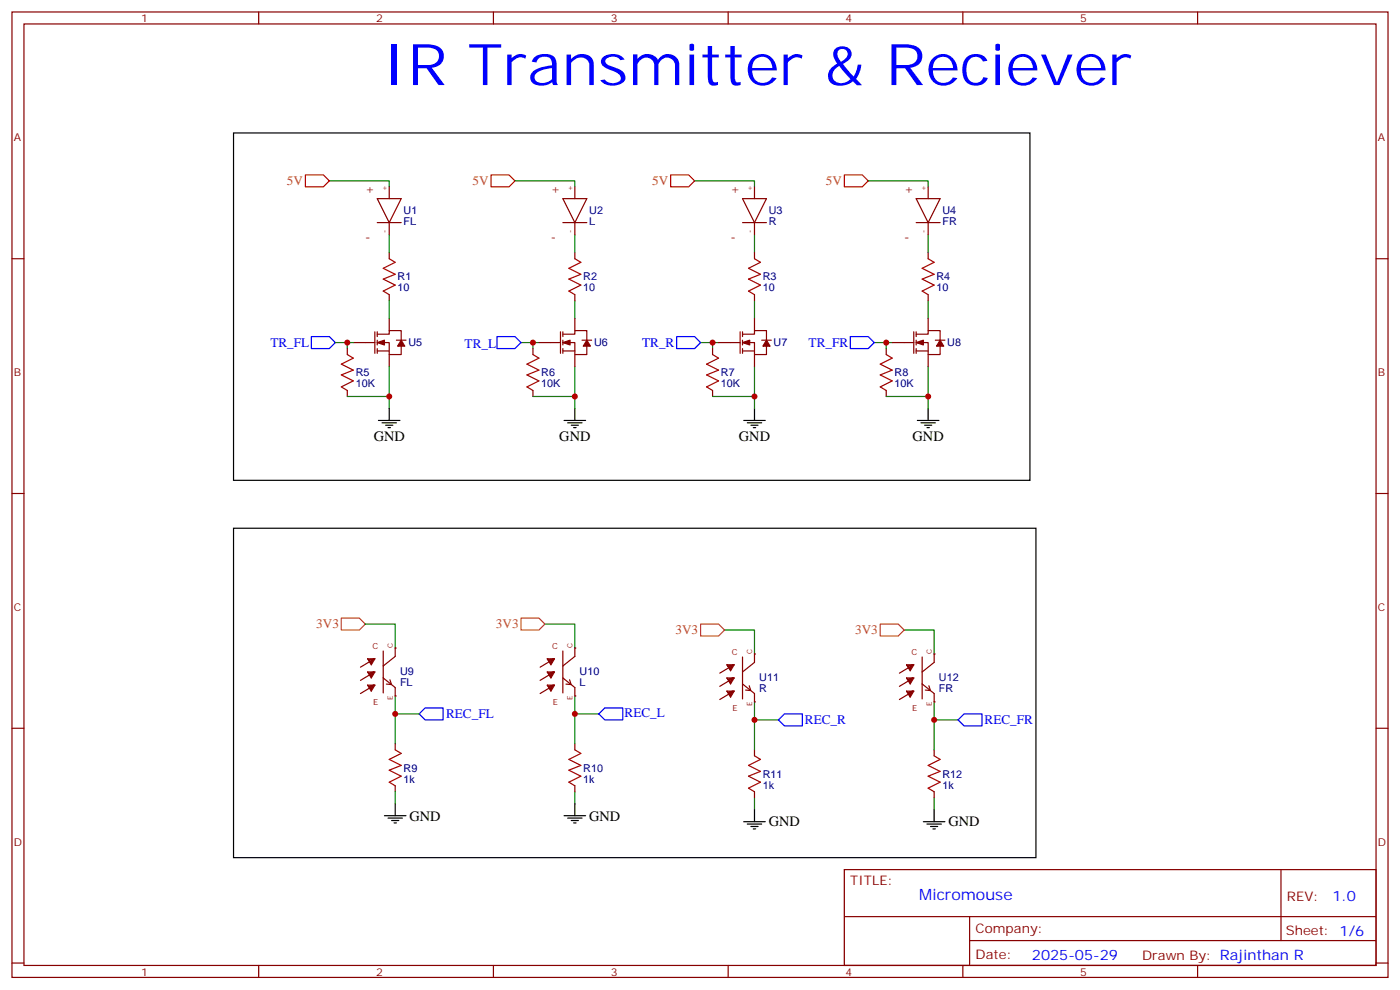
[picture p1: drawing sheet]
<svg xmlns="http://www.w3.org/2000/svg" width="412mm" height="292mm" viewBox="0 0 412 292" stroke-linecap="round" stroke-linejoin="round" font-family="sans-serif">
<g fill="none" stroke="#870000" stroke-width=".35">
<path d="M3.5 3.5h405.4v284.4h-405.4zM7.1 7.1h398.2v277.2h-398.2zM76.2 3.5v3.6M145.3 3.5v3.6M214.5 3.5v3.6M283.6 3.5v3.6M352.8 3.5v3.6M111.1 58.5h7.1l-3.5 7.1zM114.7 55v3.5M165.8 58.5h7.1l-3.6 7.1zM169.3 55v3.5M218.7 58.5h7.1l-3.6 7.1z"/>
<path d="M222.2 55v3.5M269.9 58.5h7l-3.5 7.1zM273.4 55v3.5M3.5 76.2h3.6M111.1 65.6h7.1M114.7 65.7v3.4M114.7 74.4v1.8M165.8 65.6h7.1M169.3 65.7v3.4M169.3 74.4v1.8M218.7 65.6h7.1M222.2 65.7v3.4"/>
<path d="M222.2 74.4v1.8M269.9 65.6h7M273.4 65.7v3.4M273.4 74.4v1.8M405.3 76.2h3.6M110.4 97.7v6.4M111.1 98.4h3.6v-1h3.5v2.8M111.1 97.7v1.4M114.7 86.8v1.7M114.7 93.8v3.6M165.1 97.7v6.4M165.8 98.4h3.5v-1h3.6v2.8"/>
<path d="M165.8 97.7v1.4M169.3 86.8v1.7M169.3 93.8v3.6M218 97.7v6.4M218.7 98.4h3.5v-1h3.6v2.8M218.7 97.7v1.4M222.2 86.8v1.7M222.2 93.8v3.6M269.2 97.7v6.4M269.9 98.4h3.5v-1h3.5v2.8M269.9 97.7v1.4M273.4 86.8v1.7"/>
<path d="M273.4 93.8v3.6M102.3 102.7v1.7M102.3 115v1.8M104.1 100.9h6.3M111.1 100.9h3.6v3.5h3.5v-2.4M111.1 103.4h3.6M111.1 100.2v1.4M111.1 102.7v1.4M114.7 104.4v3.6M116.8 100.2h2.8M157 102.7v1.7M157 115v1.8"/>
<path d="M158.7 100.9h6.4M165.8 100.9h3.5v3.5h3.6v-2.4M165.8 103.4h3.5M165.8 100.2v1.4M165.8 102.7v1.4M169.3 104.4v3.6M171.4 100.2h2.9M209.9 102.7v1.7M209.9 115v1.8M211.7 100.9h6.3M218.7 100.9h3.5v3.5h3.6v-2.4M218.7 103.4h3.5"/>
<path d="M218.7 100.2v1.4M218.7 102.7v1.4M222.2 104.4v3.6M224.4 100.2h2.8M261.1 102.7v1.7M261.1 115v1.8M262.8 100.9h6.4M269.9 100.9h3.5v3.5h3.5v-2.4M269.9 103.4h3.5M269.9 100.2v1.4M269.9 102.7v1.4M273.4 104.4v3.6"/>
<path d="M275.5 100.2h2.8M3.5 145.3h3.6M405.3 145.3h3.6M3.5 214.5h3.6M116.4 219.1v1.7M169.3 219.1v1.7M405.3 214.5h3.6M116.4 231.4v1.8M169.3 231.4v1.8M222.2 220.8v1.8M222.2 233.2v1.7M275.2 220.8v1.8"/>
<path d="M275.2 233.2v1.7M248.7 256.1h156.6v28.2h-156.6zM377.3 256.1v20.9M248.7 270h156.5M285.6 277h119.6M285.6 270v14.1M3.5 283.6h3.6M76.2 284.3v3.6M145.3 284.3v3.6M214.5 284.3v3.6M283.6 284.3v3.6M352.8 284.3v3.6"/>
<path d="M405.3 283.6h3.6"/>
</g>
<g fill="#870000" stroke="#870000" stroke-width=".35">
<path d="M111.1 100.9l2.1-.7v1.4z"/>
<path d="M118.2 100.2l1 1.8h-2.1z"/>
<path d="M165.8 100.9l2.1-.7v1.4z"/>
<path d="M172.9 100.2l1 1.8h-2.1z"/>
<path d="M218.7 100.9l2.1-.7v1.4z"/>
<path d="M225.8 100.2l1 1.8h-2.1z"/>
<path d="M269.9 100.9l2.1-.7v1.4z"/>
<path d="M276.9 100.2l1.1 1.8h-2.1z"/>
</g>
<path d="M91.7 99.1h5.3l1.8 1.8-1.8 1.8h-5.3zM146.4 99.1h5.3l1.8 1.8-1.8 1.8h-5.3zM199.3 99.1h5.3l1.8 1.8-1.8 1.8h-5.3zM250.5 99.1h5.3l1.7 1.8-1.7 1.8h-5.3zM123.5 210.3l1.7-1.8h5.3v3.5h-5.3zM176.4 210.3l1.8-1.8h5.2v3.5h-5.2zM229.3 212l1.8-1.7h5.3v3.5h-5.3zM282.2 212l1.8-1.7h5.3v3.5h-5.3z" fill="none" stroke="#00f" stroke-width=".35"/>
<g fill="none" stroke="#008700" stroke-width=".35">
<path d="M97 53.3h17.7v1.7M151.7 53.3h17.6v1.7M204.6 53.3h17.6v1.7M255.8 53.3h17.6v1.7M114.7 69.1v5.3M169.3 69.1v5.3M222.2 69.1v5.3M273.4 69.1v5.3M114.7 88.5v5.3M169.3 88.5v5.3M222.2 88.5v5.3M273.4 88.5v5.3"/>
<path d="M98.8 100.9h5.3M102.3 116.8h12.4M102.3 100.9v1.8M114.7 108v12.3M153.5 100.9h5.2M157 116.8h12.3M157 100.9v1.8M169.3 108v12.3M206.4 100.9h5.3M209.9 116.8h12.3M209.9 100.9v1.8M222.2 108v12.3"/>
<path d="M257.5 100.9h5.3M261.1 100.9v1.8M261.1 116.8h12.3M273.4 108v12.3M107.6 183.8h8.8v7.1M160.5 183.8h8.8v7.1M213.4 185.6h8.8v7M266.3 185.6h8.9v7M116.4 205v14.1M116.4 210.3h7.1M169.3 210.3h7.1M169.3 205v14.1"/>
<path d="M222.2 206.7v14.1M222.2 212h7.1M275.2 212h7M275.2 206.7v14.1M116.4 233.2v3.5M169.3 233.2v3.5M222.2 234.9v3.6M275.2 234.9v3.6"/>
</g>
<path d="M90 51.5h5.2l1.8 1.8-1.8 1.7h-5.2zM144.6 51.5h5.3l1.8 1.8-1.8 1.7h-5.3zM197.6 51.5h5.2l1.8 1.8-1.8 1.7h-5.2zM248.7 51.5h5.3l1.8 1.8-1.8 1.7h-5.3z" fill="none" stroke="#f00" stroke-width=".35"/>
<g fill="none" stroke="#000" stroke-width=".35">
<path d="M68.8 39.2h234.6v102.3h-234.6zM111.5 123.8h6.3M112.5 124.5h4.3M113.6 125.2h2.1M114.3 125.9h.7M114.7 120.3v3.5M166.2 123.8h6.3M167.2 124.5h4.2M168.3 125.2h2.1M169 125.9h.7M169.3 120.3v3.5M219.1 123.8h6.3"/>
<path d="M220.1 124.5h4.3M221.2 125.2h2.1M221.9 125.9h.7M222.2 120.3v3.5M270.2 123.8h6.4M271.3 124.5h4.2M272.3 125.2h2.2M273 125.9h.8M273.4 120.3v3.5M68.8 155.6h236.4v97h-236.4zM116.4 236.7v3.5M169.3 236.7v3.5"/>
<path d="M222.2 238.5v3.5M275.2 238.5v3.5M113.2 240.2h6.4M114.3 240.9h4.2M115.4 241.7h2.1M116.1 242.4h.7M166.2 240.2h6.3M167.2 240.9h4.2M168.3 241.7h2.1M169 242.4h.7M219.1 242h6.3M220.1 242.7h4.3"/>
<path d="M221.2 243.4h2.1M221.9 244.1h.7M272 242h6.3M273 242.7h4.3M274.1 243.4h2.1M274.8 244.1h.7"/>
</g>
<path d="M100.5 182h5.3l1.8 1.8-1.8 1.8h-5.3zM153.5 182h5.2l1.8 1.8-1.8 1.8h-5.2zM206.4 183.8h5.3l1.7 1.8-1.7 1.7h-5.3zM259.3 183.8h5.3l1.7 1.8-1.7 1.7h-5.3z" fill="none" stroke="#c60" stroke-width=".35"/>
<path d="M114.7 76.2l1.7 1.1-3.5 1.7 3.5 1.8-3.5 1.4 3.5 1.8-3.5 1.7 1.8 1.1M169.3 76.2l1.8 1.1-3.5 1.7 3.5 1.8-3.5 1.4 3.5 1.8-3.5 1.7 1.7 1.1M222.2 76.2l1.8 1.1-3.5 1.7 3.5 1.8-3.5 1.4 3.5 1.8-3.5 1.7 1.7 1.1M273.4 76.2l1.8 1.1-3.6 1.7 3.6 1.8-3.6 1.4 3.6 1.8-3.6 1.7 1.8 1.1M102.3 104.4l1.8 1.1-3.6 1.7 3.6 1.8-3.6 1.4 3.6 1.8-3.6 1.7 1.8 1.1M157 104.4l1.7 1.1-3.5 1.7 3.5 1.8-3.5 1.4 3.5 1.8-3.5 1.7 1.8 1.1M209.9 104.4l1.8 1.1-3.6 1.7 3.6 1.8-3.6 1.4 3.6 1.8-3.6 1.7 1.8 1.1M261.1 104.4l1.7 1.1-3.5 1.7 3.5 1.8-3.5 1.4 3.5 1.8-3.5 1.7 1.8 1.1M116.4 220.8l1.8 1.1-3.5 1.8 3.5 1.7-3.5 1.4 3.5 1.8-3.5 1.8 1.7 1M169.3 220.8l1.8 1.1-3.5 1.8 3.5 1.7-3.5 1.4 3.5 1.8-3.5 1.8 1.7 1M222.2 222.6l1.8 1.1-3.5 1.7 3.5 1.8-3.5 1.4 3.5 1.8-3.5 1.7 1.7 1.1M275.2 222.6l1.7 1.1-3.5 1.7 3.5 1.8-3.5 1.4 3.5 1.8-3.5 1.7 1.8 1.1" fill="none" stroke="#a10000" stroke-width=".35"/>
<g fill="#870000">
<circle cx="116.4" cy="205" r=".18"/>
<circle cx="116.4" cy="190.9" r=".18"/>
</g>
<g fill="none" stroke="#870000" stroke-width=".35">
<path d="M108.3 194l1.1 1.4 .7-1.4-1.4 .4 .7 .7 .3-.7M108.3 194h2.1M108.3 194l1.1 1.8 1-1.8M108.3 197.9l1.1 1.4 .7-1.4-1.4 .4 .7 .7 .3-.7M108.3 197.9h2.1M108.3 197.9l1.1 1.8 1-1.8M109 194.4h.7M109 198.3h.7M109.7 194.4l-3.5 2.1M109.7 198.3l-3.5 2.1M110.4 194l-.7 .4M110.4 197.9l-.7 .4"/>
<path d="M112.9 199.7l3.5 2.8v2.5M112.9 191.7v12.4M116.4 190.9v2.4l-3.5 2.8M108.3 201.8l1.1 1.4 .7-1.4-1.4 .3 .7 .7 .3-.7M108.3 201.8h2.1M108.3 201.8l1.1 1.8 1-1.8M109 202.1h.7M109.7 202.1l-3.5 2.2M110.4 201.8l-.7 .3M113.8 201.5l1.5 .1M114.9 200.2l.4 1.3"/>
</g>
<g fill="#870000">
<circle cx="169.3" cy="205" r=".18"/>
<circle cx="169.3" cy="190.9" r=".18"/>
</g>
<g fill="none" stroke="#870000" stroke-width=".35">
<path d="M161.2 194l1.1 1.4 .7-1.4-1.4 .4 .7 .7 .3-.7M161.2 194h2.1M161.2 194l1.1 1.8 1-1.8M161.2 197.9l1.1 1.4 .7-1.4-1.4 .4 .7 .7 .3-.7M161.2 197.9h2.1M161.2 197.9l1.1 1.8 1-1.8M161.9 194.4h.7M161.9 198.3h.7M162.6 194.4l-3.5 2.1M162.6 198.3l-3.5 2.1M163.3 194l-.7 .4M163.3 197.9l-.7 .4"/>
<path d="M165.8 199.7l3.5 2.8v2.5M165.8 191.7v12.4M169.3 190.9v2.4l-3.5 2.8M161.2 201.8l1.1 1.4 .7-1.4-1.4 .3 .7 .7 .3-.7M161.2 201.8h2.1M161.2 201.8l1.1 1.8 1-1.8M161.9 202.1h.7M162.6 202.1l-3.5 2.2M163.3 201.8l-.7 .3M166.7 201.5l1.5 .1M167.8 200.2l.4 1.3"/>
</g>
<g fill="#870000">
<circle cx="222.2" cy="206.7" r=".18"/>
<circle cx="222.3" cy="192.6" r=".18"/>
</g>
<g fill="none" stroke="#870000" stroke-width=".35">
<path d="M214.1 195.8l1.1 1.4 .7-1.4-1.4 .3 .7 .7 .3-.7M214.1 195.8h2.2M214.1 195.8l1.1 1.8 1.1-1.8M214.1 199.7l1.1 1.4 .7-1.4-1.4 .3 .7 .7 .3-.7M214.1 199.7h2.2M214.1 199.7l1.1 1.7 1.1-1.7M214.8 196.1h.7M215.5 196.1l-3.5 2.2M216.3 195.8l-.8 .3M216.3 199.7l-.8 .3M218.7 193.5v12.3M222.2 192.6v2.5l-3.5 2.8"/>
<path d="M214.1 203.6l1.1 1.4 .7-1.4-1.4 .3 .7 .7 .3-.7M214.1 203.6h2.2M214.1 203.6l1.1 1.7 1.1-1.7M214.8 200h.7M214.8 203.9h.7M215.5 200l-3.5 2.1M215.5 203.9l-3.5 2.1M216.3 203.6l-.8 .3M218.7 201.4l3.5 2.9v2.4M219.6 203.2l1.5 .2M220.7 202l.4 1.3"/>
</g>
<g fill="#870000">
<circle cx="275.2" cy="206.7" r=".18"/>
<circle cx="275.2" cy="192.6" r=".18"/>
</g>
<g fill="none" stroke="#870000" stroke-width=".35">
<path d="M267.1 195.8l1 1.4 .7-1.4-1.4 .3 .7 .7 .4-.7M267.1 195.8h2.1M267.1 195.8l1 1.8 1.1-1.8M267.1 199.7l1 1.4 .7-1.4-1.4 .3 .7 .7 .4-.7M267.1 199.7h2.1M267.1 199.7l1 1.7 1.1-1.7M267.8 196.1h.7M268.5 196.1l-3.6 2.2M269.2 195.8l-.7 .3M269.2 199.7l-.7 .3M271.6 193.5v12.3M275.2 192.6v2.5l-3.6 2.8"/>
<path d="M267.1 203.6l1 1.4 .7-1.4-1.4 .3 .7 .7 .4-.7M267.1 203.6h2.1M267.1 203.6l1 1.7 1.1-1.7M267.8 200h.7M267.8 203.9h.7M268.5 200l-3.6 2.1M268.5 203.9l-3.6 2.1M269.2 203.6l-.7 .3M271.6 201.4l3.6 2.9v2.4M272.6 203.2l1.4 .2M273.6 202l.4 1.3"/>
</g>
<g fill="#c00">
<circle cx="116.4" cy="210.3" r=".88"/>
<circle cx="169.3" cy="210.3" r=".88"/>
<circle cx="222.3" cy="212" r=".88"/>
<circle cx="275.2" cy="212" r=".88"/>
<circle cx="261.1" cy="100.9" r=".88"/>
<circle cx="273.4" cy="116.8" r=".88"/>
<circle cx="209.9" cy="100.9" r=".88"/>
<circle cx="222.3" cy="116.8" r=".88"/>
<circle cx="157" cy="100.9" r=".88"/>
<circle cx="169.3" cy="116.8" r=".88"/>
<circle cx="102.3" cy="100.9" r=".88"/>
<circle cx="114.7" cy="116.8" r=".88"/>
</g>
<text font-size="16.9" fill="#00f" x="112.9" y="25">IR Transmitter &amp; Reciever</text>
<text font-size="4.6" fill="#00f" x="270.8" y="265.1">Micromouse</text>
<g font-size="4.2">
<text x="110.1" y="129.9">GND</text>
<text x="164.8" y="129.9">GND</text>
<text x="217.7" y="129.9">GND</text>
<text x="268.8" y="129.9">GND</text>
<text x="120.6" y="241.7">GND</text>
<text x="173.6" y="241.7">GND</text>
<text x="226.5" y="243.4">GND</text>
<text x="279.4" y="243.4">GND</text>
</g>
<g font-size="4.2" fill="#00f">
<text x="392.5" y="265.4">1.0</text>
<text x="304" y="282.7">2025-05-29</text>
</g>
<g font-size="3.9" fill="#c60">
<text x="84.5" y="54.5">5V</text>
<text x="139.2" y="54.5">5V</text>
<text x="192.1" y="54.5">5V</text>
<text x="243.3" y="54.5">5V</text>
<text x="93.2" y="185">3V3</text>
<text x="146.1" y="185">3V3</text>
<text x="199" y="186.7">3V3</text>
<text x="251.9" y="186.7">3V3</text>
</g>
<g font-size="3.9" fill="#00f">
<text x="79.6" y="102.1">TR_FL</text>
<text x="136.9" y="102.5">TR_L</text>
<text x="189.2" y="102.1">TR_R</text>
<text x="238.2" y="102.1">TR_FR</text>
<text x="131.4" y="211.6">REC_FL</text>
<text x="184" y="211.1">REC_L</text>
<text x="237.1" y="213.3">REC_R</text>
<text x="290" y="213.3">REC_FR</text>
</g>
<g font-size="3.9" fill="#800">
<text x="250.5" y="260.7">TITLE:</text>
<text x="379.1" y="265.4">REV:</text>
<text x="287.4" y="274.9">Company:</text>
<text x="378.7" y="275.5">Sheet: 1/6</text>
<text x="287.4" y="282.6">Date:</text>
<text x="336.4" y="282.7">Drawn By: Rajinthan R</text>
</g>
<g font-size="3.5" fill="#800">
<text x="107.6" y="56.7">+</text>
<text x="162.3" y="56.7">+</text>
<text x="215.2" y="56.7">+</text>
<text x="266.3" y="56.7">+</text>
<text x="107.6" y="70.9">-</text>
<text x="162.3" y="70.9">-</text>
<text x="215.2" y="70.9">-</text>
<text x="266.3" y="70.9">-</text>
</g>
<g font-size="3.2" fill="#800">
<text x="41.6" y="6.5">1</text>
<text x="110.8" y="6.5">2</text>
<text x="179.9" y="6.5">3</text>
<text x="249.1" y="6.5">4</text>
<text x="318.2" y="6.5">5</text>
<text x="4.1" y="41.6">A</text>
<text x="405.9" y="41.6">A</text>
<text x="4.1" y="110.8">B</text>
<text x="405.9" y="110.8">B</text>
<text x="4.1" y="179.9">C</text>
<text x="405.9" y="179.9">C</text>
<text x="4.1" y="249.1">D</text>
<text x="405.9" y="249.1">D</text>
<text x="41.6" y="287.3">1</text>
<text x="110.8" y="287.3">2</text>
<text x="179.9" y="287.3">3</text>
<text x="249.1" y="287.3">4</text>
<text x="318.2" y="287.3">5</text>
</g>
<g font-size="3.2" fill="#000080">
<text x="118.9" y="63.1">U1</text>
<text x="173.6" y="63.1">U2</text>
<text x="226.5" y="63.1">U3</text>
<text x="277.6" y="63.1">U4</text>
<text x="118.9" y="66.3">FL</text>
<text x="173.6" y="66.3">L</text>
<text x="226.5" y="66.3">R</text>
<text x="277.6" y="66.3">FR</text>
<text x="117.1" y="82.6">R1</text>
<text x="171.8" y="82.6">R2</text>
<text x="224.7" y="82.6">R3</text>
<text x="275.9" y="82.6">R4</text>
<text x="117.1" y="85.8">10</text>
<text x="171.8" y="85.8">10</text>
<text x="224.7" y="85.8">10</text>
<text x="275.9" y="85.8">10</text>
<text x="120.3" y="102">U5</text>
<text x="175" y="102">U6</text>
<text x="227.9" y="102">U7</text>
<text x="279" y="102">U8</text>
<text x="104.8" y="110.9">R5</text>
<text x="159.5" y="110.9">R6</text>
<text x="212.4" y="110.9">R7</text>
<text x="263.5" y="110.9">R8</text>
<text x="104.8" y="114">10K</text>
<text x="159.5" y="114">10K</text>
<text x="212.4" y="114">10K</text>
<text x="263.5" y="114">10K</text>
<text x="117.8" y="202">FL</text>
<text x="117.8" y="198.8">U9</text>
<text x="170.7" y="202">L</text>
<text x="170.7" y="198.8">U10</text>
<text x="223.7" y="203.8">R</text>
<text x="223.7" y="200.5">U11</text>
<text x="276.6" y="203.8">FR</text>
<text x="276.6" y="200.5">U12</text>
<text x="118.9" y="227.3">R9</text>
<text x="171.8" y="227.3">R10</text>
<text x="118.9" y="230.5">1k</text>
<text x="171.8" y="230.5">1k</text>
<text x="224.7" y="232.3">1k</text>
<text x="224.7" y="229">R11</text>
<text x="277.6" y="232.3">1k</text>
<text x="277.6" y="229">R12</text>
</g>
<g font-size="2.5" fill="#800">
<text x="109.7" y="191.2">C</text>
<text x="162.6" y="191.2">C</text>
<text x="215.5" y="193">C</text>
<text x="268.5" y="193">C</text>
<text x="109.9" y="207.5">E</text>
<text x="162.8" y="207.5">E</text>
<text x="215.8" y="209.3">E</text>
<text x="268.7" y="209.3">E</text>
</g>
<g font-size="2.1" fill="#800">
<text x="114" y="56.4" transform="rotate(-90 114 56.4)">+</text>
<text x="168.6" y="56.4" transform="rotate(-90 168.6 56.4)">+</text>
<text x="221.6" y="56.4" transform="rotate(-90 221.6 56.4)">+</text>
<text x="272.7" y="56.4" transform="rotate(-90 272.7 56.4)">+</text>
<text x="114" y="68.7" transform="rotate(-90 114 68.7)">-</text>
<text x="168.6" y="68.7" transform="rotate(-90 168.6 68.7)">-</text>
<text x="221.6" y="68.7" transform="rotate(-90 221.6 68.7)">-</text>
<text x="272.7" y="68.7" transform="rotate(-90 272.7 68.7)">-</text>
<text x="115.7" y="190.9" transform="rotate(-90 115.7 190.9)">C</text>
<text x="168.6" y="190.9" transform="rotate(-90 168.6 190.9)">C</text>
<text x="221.6" y="192.6" transform="rotate(-90 221.6 192.6)">C</text>
<text x="274.5" y="192.6" transform="rotate(-90 274.5 192.6)">C</text>
<text x="115.7" y="206.3" transform="rotate(-90 115.7 206.3)">E</text>
<text x="168.6" y="206.3" transform="rotate(-90 168.6 206.3)">E</text>
<text x="221.6" y="208.1" transform="rotate(-90 221.6 208.1)">E</text>
<text x="274.5" y="208.1" transform="rotate(-90 274.5 208.1)">E</text>
</g>
</svg>
